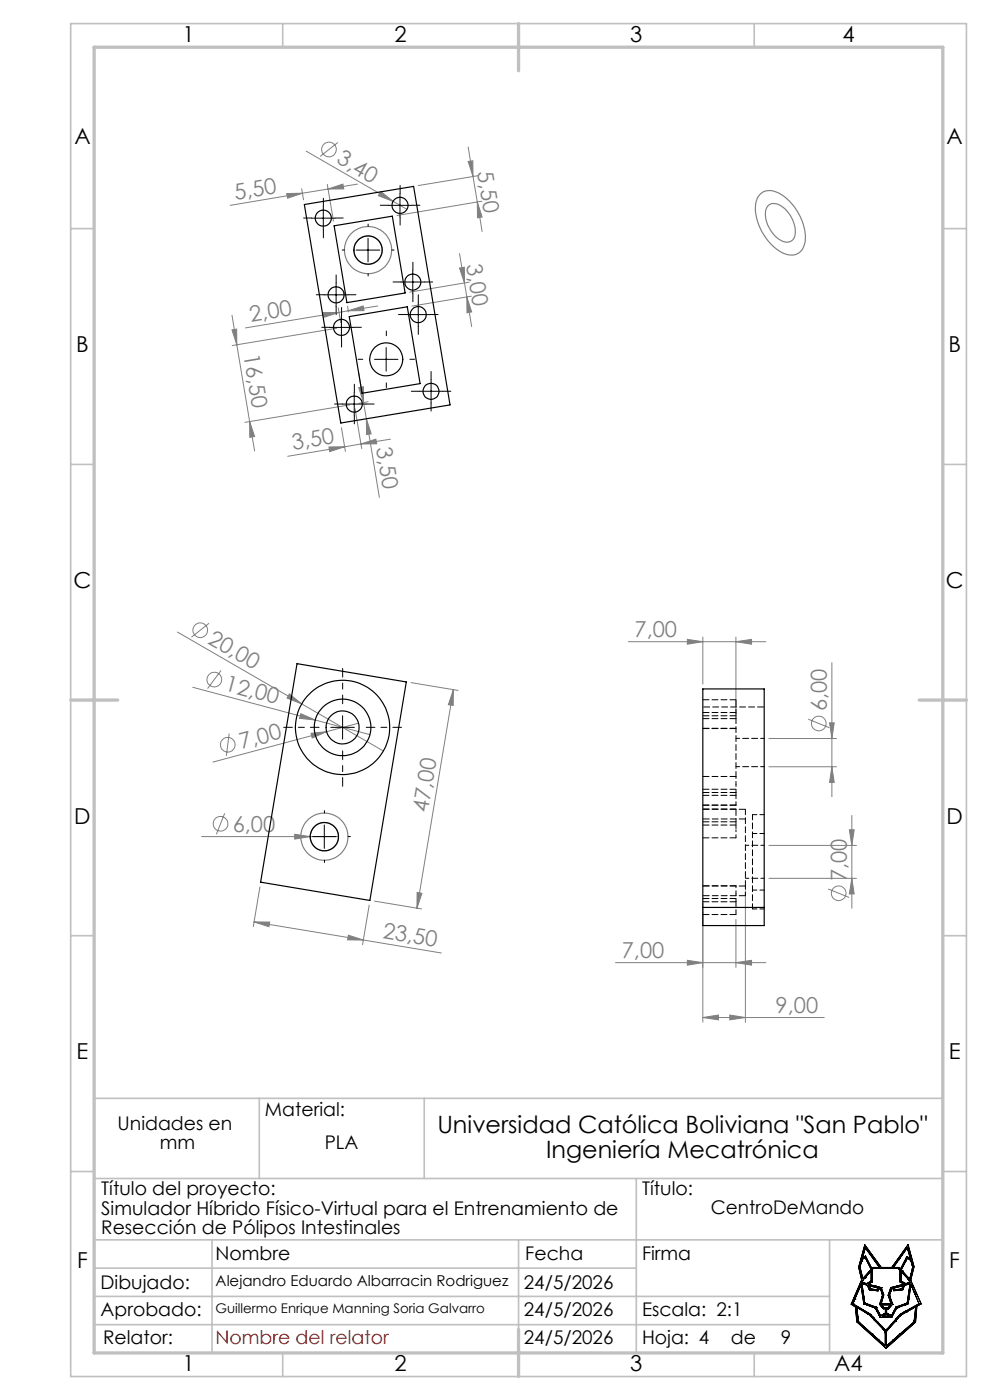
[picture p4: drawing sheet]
<svg xmlns="http://www.w3.org/2000/svg" width="210mm" height="297mm" viewBox="0 0 210 297" stroke-linecap="round" stroke-linejoin="round" font-family="sans-serif">
<g fill="none" stroke="#808080" stroke-width=".21">
<path d="M64.9 32.1l21.4 12.3M69.4 39.1l1.3 7.8M71.6 30.2l-3.7 3M75.8 39l-6.2 1.1M99.3 31.2l1 6.2M99.3 34.3l1-.2v3.3zM100.3 37.4l.9 5.5M101.3 37.3l-12.6 2.1M60.8 41.1l3.4-.1-3.2 1zM64 40l.4 2.4M64.2 41l-15.4 2.6M69.6 40.1l3.1-1.1 .2 1.1z"/>
<path d="M69.6 40.1l-5.4 .9M80.8 40.6l2.6 2.1-3.1-1.2zM97.5 56.9l1-.2v3.3zM97.5 53.8l1.5 9.2M99.5 59.9l-12.6 2.1M101.2 42.9l1.1 6.2M101.2 42.9l1.1 3.1-1 .2zM102.2 42.7l-18 3M49.2 70l1-.2v3.4zM49.2 66.9l1 6.3M50.2 73.2l3.8 22.5M68.6 66.3h3.3l-3.2 1z"/>
<path d="M71.4 69.6l-22.2 3.7M71.8 65.3l.5 3.2M71.9 66.3l-19.8 3.3M73.7 64.9l.2 1.3M73.9 65.9l-2 .4M73.9 65.9l3.1-1 .2 1zM76.1 79.1l1 6.3M80.2 64.9l-6.3 1M99 63l1 3.2-.9 .2zM99 63l1 6.3M100 62.8l-12.6 2.1M53 89.4l1 3.2-1 .2z"/>
<path d="M69.8 94.8h3.3l-3.2 1zM72.4 90.7l.9 5.1M73.1 94.8l-12.1 2M74.2 85.9l-22.2 3.7M75.3 86.7l1.4 8.5M76.1 82.2l1-.1v3.3zM76.6 94.2l-3.5 .6M76.6 94.2l3.1-1 .2 1zM77.1 85.4l.6 3.5M77.7 88.9l2.8 16.6M77.7 88.9l1 3.1-.9 .2zM78.1 85.2l-2 .4"/>
<path d="M82.8 93.2l-6.2 1M37.6 134.1l43.7 25.2M44.3 132.2l-3.7 3M133.3 136.1h29.2M145.8 135.6l3.3 .5-3.3 .6zM149.1 135.1v10M156.1 136.1l3.3-.5v1.1zM156.1 135.1v16.4M40.9 145.8l26 6.9M46.9 142.2l-2.9 3.9M48.6 155.6l-.6 4.8M61.4 147.2l2.6 2.1-3.1-1.2z"/>
<path d="M63.8 151.4l3.1 1.3-3.4-.3zM66 155.6l3.3-.4-3.1 1.4zM66.9 152.7l11.6 3.2M76.1 153.4l-30.9 8.3M87.2 144.8l10 1.7M96.2 146.3l-.1 3.3-1-.1zM96.2 146.3l-7.8 46.4M163.1 156.7h14.3M171.4 152.6l4.5 1.8M176 153.3h1l-.5 3.4zM176.5 140.6v28.4M42.8 177.5h29"/>
<path d="M47.7 172.5l-1.8 4.5M62.5 177l3.3 .5-3.3 .5zM163.1 162.7h14.3M163.1 179.3h18.6M176.5 162.7l.5 3.3h-1zM180.2 176h1l-.5 3.3zM180.7 173v19.7M53.9 195.6h3.3l-.2 1zM53.9 195.6l39.7 6.6M55.1 188.1l-1.4 8.5M73.9 198.4l3.2 1h-3.4zM78.3 192l-1.4 8.4"/>
<path d="M79.4 191.2l10 1.6M88.5 189.3l1 .2-1.1 3.2zM149.1 191.6v25.2M156.1 195v10.2M158.1 189v27.8M163.1 186.3h18.6M175.7 188.6l4.4 1.8M180.7 186.3l.5 3.3h-1zM130.6 204.2h31.9M145.8 203.7l3.3 .5-3.3 .5zM149.1 215.9l3.3-.6v1.1zM149.1 215.9h25.7"/>
<path d="M154.8 215.3l3.3 .6-3.3 .5zM156.1 204.2l3.3-.5v1z"/>
<circle cx="69.8" cy="31.7" r="1.56"/>
<circle cx="42.5" cy="133.7" r="1.56"/>
<circle cx="45.4" cy="144.2" r="1.56"/>
<circle cx="48.3" cy="158" r="1.55"/>
<circle cx="173.7" cy="153.5" r="1.56"/>
<circle cx="46.8" cy="174.8" r="1.55"/>
<circle cx="177.9" cy="189.5" r="1.55"/>
</g>
<g fill="none" stroke="#808080" stroke-width=".25">
<path d="M161.2 41.3a3.3 3.3 0 0 1 4.2-.2 11.4 11.4 0 0 1 5.4 10.2 3.1 3.1 0 0 1-4.7 2.4 11.2 11.2 0 0 1-5.8-10.6l.4-1.1zM162.8 43.7a2.33 2.33 0 0 1 3.4 .3 6.5 6.5 0 0 1 2.3 6.3 1.89 1.89 0 0 1-2.9 .6 6.2 6.2 0 0 1-3-6.8z"/>
<circle cx="78.1" cy="53.1" r="3"/>
<circle cx="78.1" cy="53" r="5"/>
<circle cx="68.8" cy="177.5" r="3"/>
<circle cx="68.8" cy="177.5" r="5"/>
</g>
<g fill="none" stroke="#000" stroke-width=".21">
<path d="M66.1 46.3h5M68.6 43.8v5M75.6 53.1h5M78.1 50.5v5.1M82.3 43.6h5M84.8 41.1v5M85.1 59.8h5M87.6 57.3v5M68.8 62.5h5M69.9 69.5h5M71.3 60v5M72.4 67v5"/>
<path d="M79.4 76.2h5M81.9 73.7v5M86.2 66.7h5M88.7 64.2v5M72.6 85.7h5M75.1 83.2v5M88.9 83h5M91.4 80.5v5M70.2 154.3h5M72.7 151.8v5M66.3 177.5h5M68.8 175v5"/>
<path d="M180.9 276.6h.1M180.9 276.6l3.5 2.1 1 .9M181.3 275.6h.1M181.3 275.6l-.4 1M181.8 277.4h.1M181.8 277.4l.2 2.1a1.1 1.1 0 0 0 .5 1.3l2.7 2.4M181.9 277.4l.4 .3M182.3 277.7h.1M182.3 277.7l2.1 1.2 1 1M182.4 273.1h.1M182.4 273.1l-1.1 2.5M182.6 272.7h.1"/>
<path d="M182.6 272.7l-.2 .4M182.6 272.6h.1M182.6 272.6l.6 3.8M182.6 272.6v.1M182.8 267.5h.1M182.8 267.2l.7-.4 1.3 2.5-1.8 1.9-.6-2.4zM182.9 272.1h.1M182.9 272.1l.7 .2M183.1 272.4h.1M183.1 272.4a.97 .97 0 0 1 1 .5l.4 .7 1.2 .2a.64 .64 0 0 0 .9-.5l.2 .2 .3 1M183.1 272.4l-.3-.1 .6 4.1 2.3 .8M183.2 276.4h.1"/>
<path d="M183.2 276.4v.2l2.1 .8M183.4 271.2l-.5 .9M183.4 271.2h.1M183.4 264.1l3.5 4.8h2.3l3.4-4.8 1.3 4.6-.7 2.9 2.2 5-.9 .5-.3 3.4-6.2 5.5-6.2-5.6-.3-3.1-.9-.6 2.2-5.2-.7-2.7zM183.5 271.1h.1M183.5 271.1l-.1 .1M183.6 264.7l2.9 4.2h-1.4l-.2 .2-1.3-2.7-.6 .5zM183.6 271h.1M183.6 270.9h.1M183.6 272.3h.1M183.6 270.9l-.1 .2M184.3 272.7h.1"/>
<path d="M184.3 278.8v.1M184.3 272.7l.3 .7 .3 .1M184.3 272.7l2 .6M184.6 273.4h.1M184.8 269.6h.1M184.8 269.6v2.2l-.9 .5h-.2M184.8 269.6l-1.2 1.3M184.9 273.5h.1M184.9 273.5l1.2 .1M185 272l-.8 .4 2.7 .8M185 271.9v-2.2l.2-.6h5.4l.3 .3v2.5M185 271.9v.1"/>
<path d="M185.3 277.4h.1M185.3 277.4l.3 .1M185.4 280l2.4 2.5v3M185.4 279.6h.1M185.4 279.9v.1M185.4 279.6l2.1 2.2M185.6 277.5h.1M185.6 277.5l1.1 1.9M185.7 277.2h.1M185.7 277.5h.1M185.7 277.2l.2 .2M185.9 277.4h.1"/>
<path d="M185.9 277.4l.9 1.7 1-.6v-.9h-.4M186.1 273.6h.1M186.2 273.5h.1M186.2 273.4v.1M186.3 273.3h.1M186.3 273.3l-.2 .3M186.6 276.7h.1M186.6 276.7l.8 .9M186.7 279.4h.1M186.9 273.2h.1M186.9 273.2l.6 1.5-.6 1.8h2.1l-.6-1.8M187 276.8h1.9l-.5 .6h-.9z"/>
<path d="M187.1 274.5v.1M187.1 275h.1M187.1 275l-.5 1.7M187.1 274.6v.4M187.2 279.2a.94 .94 0 0 1 1.5 0zM187.4 277.6h.1M187.5 277.4h.1M188.4 274.7h.1M188.7 279.2h.1M189.3 276.7h.1M189.3 276.7l-.8 .9h-.4v1l1 .5 .9-1.7 .5-.3M190 279.9h.1"/>
<path d="M190 279.9l-.6 .7M190.1 277.3h.1M190.1 279.7h.1M190.3 277.5h.1M190.3 277.5l-1.1 2-2.5-.1M190.5 277.1h.1M190.8 269h.1M190.8 269l.2 .2M190.9 271.9h.1M190.9 271.9l.9 .5-2.9 .8-.5 1.5M191 273.5h.1M191 269.2h.1"/>
<path d="M191.2 278.9l-.1 .1M191.2 269.7v2.1l.9 .5M191.2 269.8l.5 .5M191.3 278.9h.1M191.3 273.4h.1M191.4 269.6h.1M191.4 269.6l1.2 1.4M191.5 273.6h.1M191.5 273.6l-1.9 .2-.2-.5a1.41 1.41 0 0 0-.7 1.3l.6 2.1M191.5 273.6l.5-1 1-.2-.6 4-1.9 .7M191.6 272.7h.1M191.6 272.7l-1.9 .6 .1 .3 1.2-.1"/>
<path d="M191.6 272.7l-.3 .7-.3 .1M191.7 270.3h.1M191.7 270.3l1.1 1.3 .2 .5M191.8 272.9h.1M191.8 278.3l-.9 .6-.9 1M191.8 278.3h.1M191.9 272.7h.1M191.9 278.3h.1M192 278.2h.1M192.1 278.4h.1M192.1 276.8h.1M192.1 278.4l-1 .6-1.1 1.3"/>
<path d="M192.1 276.8l-1.8 .7M192.1 278.2h.1M192.1 272.3h.1M192.1 278.2l-.2 .1M192.2 278.4h.1M192.2 278.4h-.1M192.5 264.7h.1M192.5 264.7l-3 4.2 1.3 .1M192.5 264.7l.6 2.3M192.6 276.6h.1M192.6 276.6l-.5 .2M192.6 271h.1"/>
<path d="M192.7 271.1h.1M193 272.1h.1M193 272.1l-.9 .2M193.1 267.1l-.7-.5-.1 .1-1.3 2.5M193.1 267v.1M193.2 267.4h.1M193.2 267.4l-.8-.5-1.2 2.5 .2 .2M193.2 267.4l.4 1.4M193.4 277.7l.8-.4-.4 3.2M193.4 277.7h.1M193.4 277.7l-1.2 .7M193.6 268.9l-.7 2.5-.3-.4"/>
<path d="M193.6 268.8v.1M194.1 274.5v.1M194.9 276.6l-2.8 1.6M194.9 276.5v.1M194.9 276.5l-1.7-4-.6 4.1M182.1 280.4l.1 .1M185.1 283.1h.1M185.2 283.2h.1M185.2 283.2l2.3 2.1M187.3 281.7h.1M187.5 281.8v.1M187.5 285.3h.1"/>
<path d="M187.5 285.3l.3 .2M187.5 281.9l.4 .4M187.7 282.4h.1M187.8 285.5h.1M187.9 282.3h.1M188.1 282.1l-.2 .2M188.1 282v.1M188.2 282h.1M188.2 282h-.1M189.4 280.6h.1M189.4 280.6l-1.2 1.4M189.4 284.3h.1"/>
<path d="M190 280.3h.1M190 280.3l-1.9 2.1-.1 3.1 1.4-1.2M190.8 283.1l-1.4 1.2M190.8 283.1h.1M193.8 280.5l-3 2.6M193.8 280.5h.1"/>
</g>
<g fill="none" stroke="#c0c0c0" stroke-width=".35">
<path d="M15 5h190v287h-190zM60 5v5M160 5v5M15 48.5h5M200 48.5h5M15 98.5h5M200 98.5h5M15 198.5h5M200 198.5h5M20 233h180M55 233v17M90 233v17"/>
<path d="M15 248.5h5M20 250h180M135 250v37M200 248.5h5M20 263h180M20 269h115M20 275h156M45 263v24M110 263v19M176 263v24M20 281h156M60 287v5"/>
<path d="M160 287v5"/>
</g>
<path d="M20 10h180v277h-180zM110 5v10M15 148.5h10M195 148.5h10M110 282v10" fill="none" stroke="#c0c0c0" stroke-width=".7"/>
<g fill="none" stroke="#000" stroke-width=".21" stroke-dasharray="15.2 1.3 1.3 1.3">
<path d="M66.1 46.3h-1.7M68.6 43.8v-1.7M68.6 48.8v1.7M71.1 46.3h1.7M73.1 53h-.5M78.1 48v-.5M78.1 58v.5M82.4 43.5h-1.7M83.1 53h.5M84.9 41v-1.7M84.9 46v1.7M85.1 59.8h-1.7"/>
<path d="M87.4 43.5h1.7M87.6 57.3v-1.7M90.1 59.8h1.7M68.8 62.5h-1.7M70 69.4h-1.7M71.3 60v-1.7M71.3 65v1.7M72.5 66.9v-1.7M72.5 71.9v1.7M73.8 62.5h1.7M75 69.4h1.7M76.9 76.2h-1"/>
<path d="M81.9 71.2v-1M86.2 66.7h-1.7M86.9 76.2h1M87.6 62.3v1.7M88.7 64.2v-1.7M88.7 69.2v1.7M91.2 66.7h1.7M72.7 85.7h-1.7M75.2 83.2v-1.7M75.2 88.2v1.7M77.7 85.7h1.7M81.9 81.2v1"/>
<path d="M88.9 83h-1.7M91.4 80.5v-1.7M91.4 85.5v1.7M93.9 83h1.7M63.8 177.5h-.5M68.8 172.5v-.5M73.8 177.5h.5M68.8 182.5v.5"/>
</g>
<path d="M67.7 154.3h-7.5M72.7 149.3v-7.5M72.7 159.3v7.5M77.7 154.3h7.5" fill="none" stroke="#000" stroke-width=".21" stroke-dasharray="15.2 1.3 1.3 1.3" stroke-dashoffset="13.4"/>
<g fill="#808080">
<path d="M80.8 40.6l2.6 2.1-3.1-1.2z"/>
<path d="M61.4 147.2l2.6 2.1-3.1-1.2z"/>
<path d="M63.8 151.4l3.1 1.3-3.4-.3z"/>
<path d="M62.5 177l3.3 .5-3.3 .5z"/>
<path d="M66 155.6l3.3-.4-3.1 1.4z"/>
<path d="M101.2 42.9l1.1 3.1-1 .2zM99.3 34.3l1-.2v3.3z"/>
<path d="M154.8 215.3l3.3 .6-3.3 .5zM149.1 215.9l3.3-.6v1.1zM156.1 136.1l3.3-.5v1.1zM145.8 135.6l3.3 .5-3.3 .6z"/>
<path d="M156.1 204.2l3.3-.5v1zM145.8 203.7l3.3 .5-3.3 .5z"/>
<path d="M60.8 41.1l3.4-.1-3.2 1zM69.6 40.1l3.1-1.1 .2 1.1z"/>
<path d="M68.6 66.3h3.3l-3.2 1zM73.9 65.9l3.1-1 .2 1z"/>
<path d="M76.6 94.2l3.1-1 .2 1zM69.8 94.8h3.3l-3.2 1z"/>
<path d="M88.5 189.3l1 .2-1.1 3.2zM96.2 146.3l-.1 3.3-1-.1z"/>
<path d="M176 153.3h1l-.5 3.4zM176.5 162.7l.5 3.3h-1zM180.2 176h1l-.5 3.3zM180.7 186.3l.5 3.3h-1z"/>
<path d="M76.1 82.2l1-.1v3.3zM77.7 88.9l1 3.1-.9 .2z"/>
<path d="M97.5 56.9l1-.2v3.3zM99 63l1 3.2-.9 .2zM49.2 70l1-.2v3.4zM53 89.4l1 3.2-1 .2z"/>
<path d="M53.9 195.6h3.3l-.2 1zM73.9 198.4l3.2 1h-3.4z"/>
</g>
<g fill="none" stroke="#000" stroke-width=".25">
<path d="M64.6 43.4l23.1-3.9 7.8 46.4-23.2 3.8zM70.9 47.9l12.3-2 2.7 16.3-12.3 2zM74.1 67.2l12.3-2.1 2.7 16.3-12.3 2zM63 140.8l23.2 3.9-7.7 46.3-23.2-3.9zM149.1 146.2h13v50.2h-13zM149.1 192.5h13"/>
<circle cx="68.6" cy="46.3" r="1.7"/>
<circle cx="78.1" cy="53" r="3"/>
<circle cx="84.8" cy="43.6" r="1.7"/>
<circle cx="87.6" cy="59.8" r="1.7"/>
<circle cx="71.3" cy="62.5" r="1.7"/>
<circle cx="72.4" cy="69.5" r="1.7"/>
<circle cx="81.9" cy="76.2" r="3.5"/>
<circle cx="88.7" cy="66.7" r="1.7"/>
<circle cx="75.1" cy="85.7" r="1.7"/>
<circle cx="91.4" cy="83" r="1.7"/>
<circle cx="72.7" cy="154.3" r="10"/>
<circle cx="72.7" cy="154.3" r="3.5"/>
<circle cx="72.7" cy="154.3" r="6"/>
<circle cx="68.8" cy="177.5" r="3"/>
</g>
<path d="M156.1 166.4v1.7M156.1 164.7v1.7M156.1 176v1.7M156.1 189.6v1.7M156.1 187.9v1.7" fill="none" stroke="#000" stroke-width=".21" stroke-dasharray="1.3 .6" stroke-dashoffset=".8"/>
<path d="M156.1 152.5v12.2M159.6 172.8v20M156.1 191.3v2.7" fill="none" stroke="#000" stroke-width=".21" stroke-dasharray="1.3 .6" stroke-dashoffset=".2"/>
<path d="M149.1 150h13M156.1 148.4v3.4M149.1 173.7h9M149.1 171.7h9M156.1 171.6v3.4M149.1 188h9M149.1 190h9" fill="none" stroke="#000" stroke-width=".21" stroke-dasharray="1.3 .6" stroke-dashoffset="-.1"/>
<path d="M156.1 168.7v2.1M158.1 190v-2" fill="none" stroke="#000" stroke-width=".21" stroke-dasharray="1.3 .6" stroke-dashoffset=".6"/>
<path d="M158.1 188v-16.3" fill="none" stroke="#000" stroke-width=".21" stroke-dasharray="1.3 .6" stroke-dashoffset=".1"/>
<g fill="none" stroke="#000" stroke-width=".21" stroke-dasharray="1.3 .6">
<path d="M149.1 154.5h7M149.1 152.5h7M149.1 151.8h7M149.1 154.6h7M156.1 151.8v.6M156.1 148.4h-7M156.1 151.2h-7M149.1 168.7h7M149.1 170.8h7M149.1 175h7M149.1 168.1h7M149.1 177.7h7"/>
<path d="M156.1 168.1v.6M156.1 170.8h.1M156.1 171.6h-7M156.1 164.7h-7M156.1 174.3h-7M156.1 167.4h-7M149.1 191.3h7M149.1 194h7M156.1 187.9h-7M156.1 190.6h-7"/>
</g>
<path d="M162.1 156.6h-6M156.1 175v1M156.1 162.6h6M162.1 179.3h-4M158.1 186.3h4" fill="none" stroke="#000" stroke-width=".21" stroke-dasharray="1.3 .6" stroke-dashoffset=".5"/>
<path d="M162.1 172.8h-2.5M162.1 176.8h-2.5M159.6 192.8h2.5M159.6 188.8h2.5" fill="none" stroke="#000" stroke-width=".21" stroke-dasharray="1.3 .6" stroke-dashoffset=".3"/>
<g font-size="5.1">
<text x="92.8" y="240.4">Universidad Católica Boliviana &quot;San Pablo&quot;</text>
<text x="115.8" y="245.8">Ingeniería Mecatrónica</text>
</g>
<g font-size="4.7">
<text x="38.7" y="9">1</text>
<text x="83.7" y="9">2</text>
<text x="133.7" y="9">3</text>
<text x="178.7" y="9">4</text>
<text x="15.8" y="30.5">A</text>
<text x="200.8" y="30.5">A</text>
<text x="16.2" y="74.7">B</text>
<text x="201.2" y="74.7">B</text>
<text x="15.6" y="124.7">C</text>
<text x="200.6" y="124.7">C</text>
<text x="15.8" y="174.7">D</text>
<text x="200.8" y="174.7">D</text>
<text x="16.3" y="224.7">E</text>
<text x="201.3" y="224.7">E</text>
<text x="16.4" y="269">F</text>
<text x="201.4" y="269">F</text>
<text x="38.7" y="290.7">1</text>
<text x="83.7" y="290.7">2</text>
<text x="133.7" y="290.7">3</text>
<text x="177" y="290.7">A4</text>
</g>
<g font-size="4.7" fill="#808080">
<text x="71.2" y="34.5" transform="rotate(30 71.2 34.5)">3,40</text>
<text x="101.2" y="36.5" transform="rotate(81 101.2 36.5)">5,50</text>
<text x="49.9" y="42.3" transform="rotate(-9 49.9 42.3)">5,50</text>
<text x="98.9" y="56.1" transform="rotate(81 98.9 56.1)">3,00</text>
<text x="53.2" y="68.3" transform="rotate(-9 53.2 68.3)">2,00</text>
<text x="51.7" y="75.3" transform="rotate(81 51.7 75.3)">16,50</text>
<text x="62.2" y="95.6" transform="rotate(-9 62.2 95.6)">3,50</text>
<text x="79.8" y="95.1" transform="rotate(81 79.8 95.1)">3,50</text>
<text x="43.9" y="136.4" transform="rotate(30 43.9 136.4)">20,00</text>
<text x="134.6" y="135.1">7,00</text>
<text x="47.5" y="146.5" transform="rotate(15 47.5 146.5)">12,00</text>
<text x="175.4" y="150.9" transform="rotate(-90 175.4 150.9)">6,00</text>
<text x="51.3" y="159" transform="rotate(-15 51.3 159)">7,00</text>
<text x="90.8" y="172.5" transform="rotate(-81 90.8 172.5)">47,00</text>
<text x="49.4" y="176.4">6,00</text>
<text x="179.6" y="186.9" transform="rotate(-90 179.6 186.9)">7,00</text>
<text x="81.1" y="199" transform="rotate(9 81.1 199)">23,50</text>
<text x="131.9" y="203.2">7,00</text>
<text x="164.5" y="214.8">9,00</text>
</g>
<g font-size="4">
<text x="24.9" y="239.8">Unidades en</text>
<text x="56.2" y="236.6">Material:</text>
<text x="33.9" y="243.8">mm</text>
<text x="68.9" y="243.8">PLA</text>
<text x="21.5" y="257.7">Simulador Híbrido Físico-Virtual para el Entrenamiento de</text>
<text x="21.5" y="253.5">Título del proyecto:</text>
<text x="136.2" y="253.5">Título:</text>
<text x="150.8" y="257.5">CentroDeMando</text>
<text x="21.5" y="261.7">Resección de Pólipos Intestinales</text>
<text x="45.7" y="267.3">Nombre</text>
<text x="111.4" y="267.3">Fecha</text>
<text x="136.2" y="267.3">Firma</text>
<text x="21.3" y="273.4">Dibujado:</text>
<text x="111.1" y="273.4">24/5/2026</text>
<text x="21.3" y="279.2">Aprobado:</text>
<text x="111.1" y="279.2">24/5/2026</text>
<text x="136.2" y="279.2">Escala: 2:1</text>
<text x="21.9" y="285.2">Relator:</text>
<text x="111.1" y="285.2">24/5/2026</text>
<text x="136.2" y="285.2">Hoja: 4</text>
<text x="155" y="285.2">de</text>
<text x="165.6" y="285.2">9</text>
</g>
<text font-size="4" fill="#f00" x="45.7" y="285.2">Nombre del relator</text>
<text font-size="3.2" x="45.7" y="272.8">Alejandro Eduardo Albarracin Rodriguez</text>
<text font-size="2.8" x="45.7" y="278.6">Guillermo Enrique Manning Soria Galvarro</text>
</svg>
